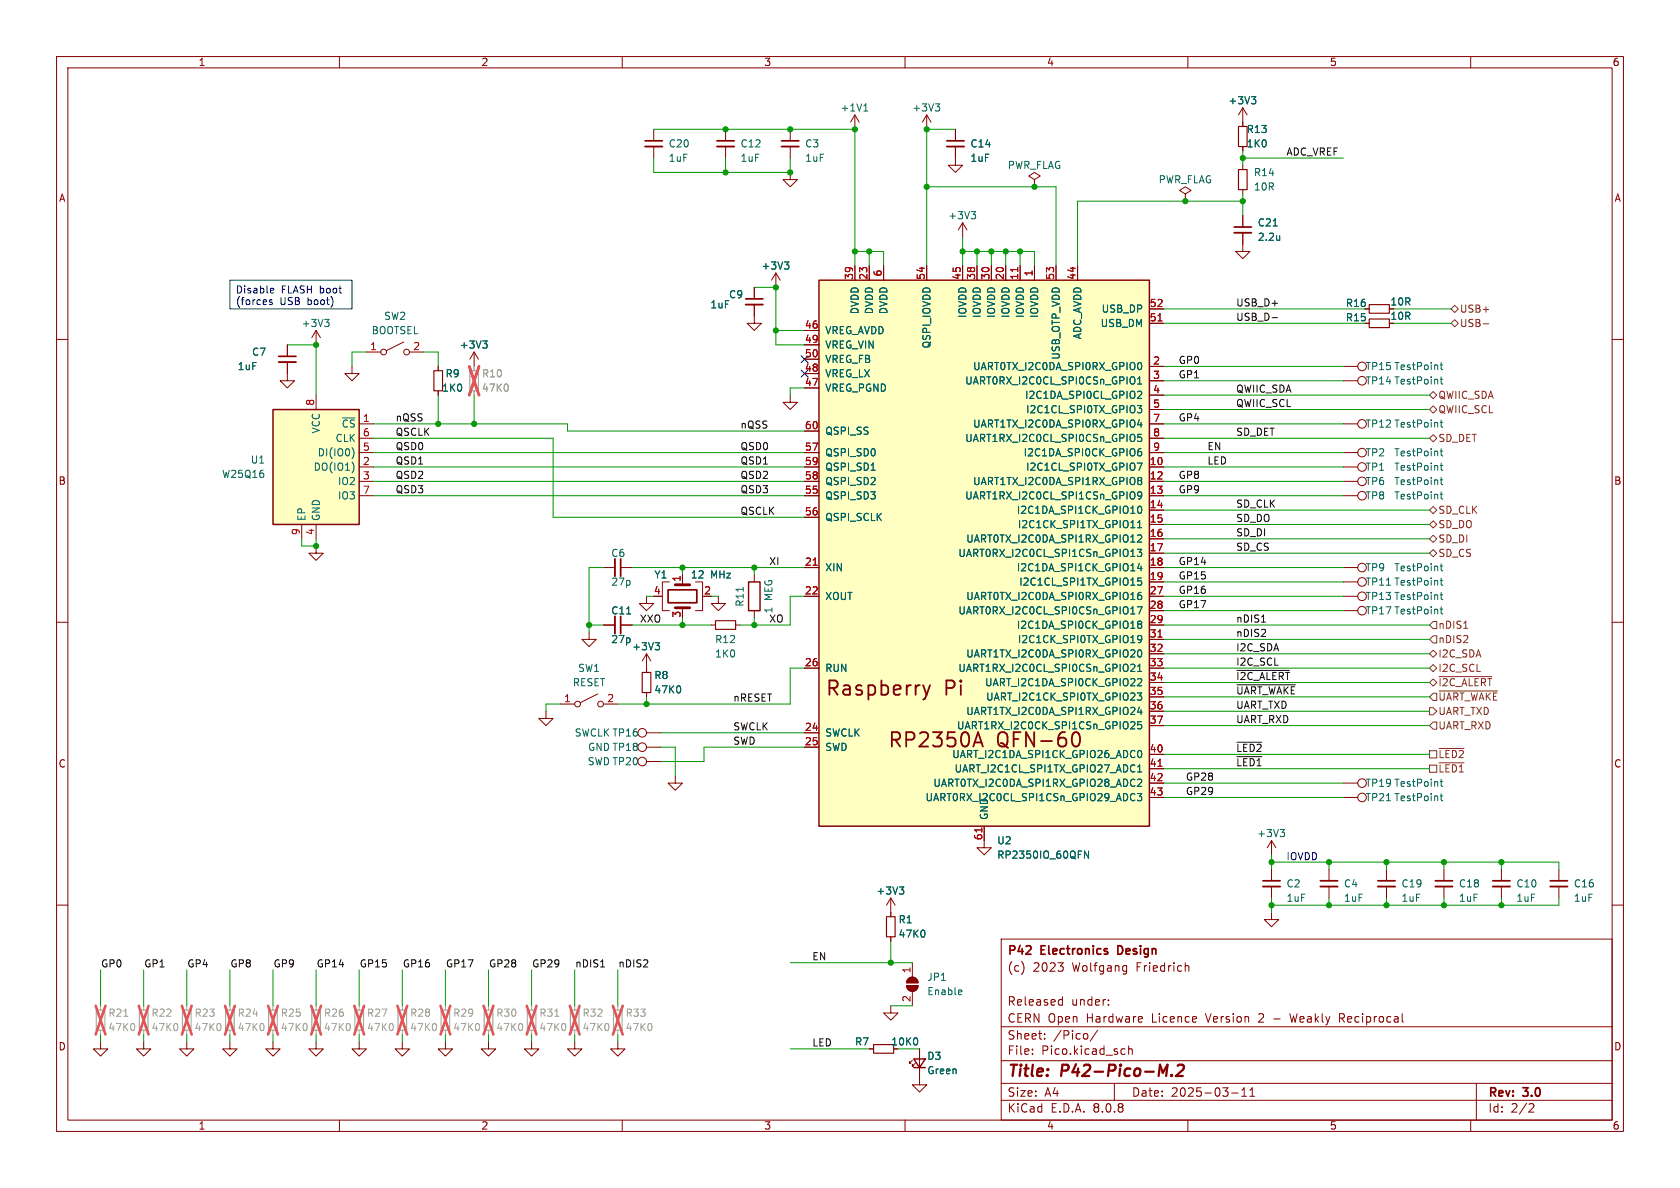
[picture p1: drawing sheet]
<svg xmlns="http://www.w3.org/2000/svg" width="297mm" height="210mm" viewBox="0 0 297 210" stroke-linecap="round" stroke-linejoin="round" font-family="sans-serif">
<g fill="none" stroke="#840000" stroke-width=".18">
<path d="M10 10h277v190h-277zM12 12h273v186h-273zM60 10v2M110 10v2M160 10v2M210 10v2M260 10v2M115.6 22.9v2M115.6 25.9v2M128.3 22.9v2M128.3 25.9v2M139.7 30.5v1.3h1.3l-1.3 1.2-1.3-1.2h1.3"/>
<path d="M139.7 22.9v2M139.7 25.9v2M151.1 20.3l-.7 1.3M151.1 20.3v2.6M151.1 20.3l.8 1.3M163.8 20.3l-.7 1.3M163.8 20.3v2.6M163.8 20.3l.8 1.3M168.9 25.9v3.3h1.3l-1.3 1.3-1.3-1.3h1.3M168.9 22.9v2M170.2 39.4l-.8 1.2M170.2 39.4v2.5"/>
<path d="M170.2 39.4l.7 1.2M182.9 31.8l1-.7-1-.6-1 .6 1 .7v1.2M182.9 33h.1M219.7 29.2v.8M219.7 33.5v.8M219.7 38.1v2M55.9 58.4l-.8 1.3M55.9 58.4v2.6M55.9 58.4l.7 1.3M133.3 53.8v3.4h1.3l-1.3 1.2-1.2-1.2h1.2M133.3 50.8v2M137.2 48.3l-.8 1.2"/>
<path d="M137.2 48.3v2.5M137.2 48.3l.7 1.2M219.7 41.1v3.4h1.3l-1.3 1.2-1.3-1.2h1.3M241.3 54.6h.8M10 60h2M50.8 66v1.3h1.3l-1.3 1.3-1.3-1.3h1.3M62.2 64.8v1.2h1.3l-1.3 1.3-1.2-1.3h1.2M64.8 62.2h2.5M71.4 60.5l-3.1 1.5M72.4 62.2h2.5M77.5 64.8v.7M77.5 69.1v.8"/>
<path d="M83.8 62.2l-.7 1.3M83.8 62.2v2.6M83.8 62.2l.8 1.3M139.7 69.9v1.2h1.3l-1.3 1.3-1.3-1.3h1.3M237.5 74.9h2.5M285 60h2M55.9 96.5v1.3h1.2l-1.2 1.3-1.3-1.3h1.3M237.5 87.6h2.5M237.5 85.1h2.5M237.5 82.6h2.5M237.5 80h2.5M10 110h2"/>
<path d="M104.1 111.8v1.2h1.3l-1.3 1.3-1.2-1.3h1.2M106.7 110.5h2M106.7 100.3h2M109.7 110.5h2.1M109.7 100.3h2.1M114.3 105.4v1.3h1.3l-1.3 1.3-1.3-1.3h1.3M114.3 115.6l-.8 1.2M114.3 115.6v2.5M114.3 115.6l.8 1.2M116.8 105.4h.3M118.4 102.9h-1.3v5.1h1.3M120.6 101.6v1.3"/>
<path d="M120.6 107.4v.6M122.9 102.9h1.3v5.1h-1.3M125.7 110.5h.8M127 105.4v1.3h1.3l-1.3 1.3-1.3-1.3h1.3M130 110.5h.8M133.3 101.6v1.3M133.3 108v1.2M237.5 105.4h2.5M237.5 100.3h2.5M237.5 102.9h2.5M237.5 108h2.5M285 110h2"/>
<path d="M96.5 125.7v1.3h1.3l-1.3 1.3-1.3-1.3h1.3M99.1 124.5h2.5M105.7 122.7l-3.1 1.5M106.7 124.5h2.5M114.3 129.5h2.5M114.3 132.1h2.5M114.3 134.6h2.5M119.4 137.2v1.2h1.2l-1.2 1.3-1.3-1.3h1.3M237.5 138.4h2.5M157.5 158.8v3.3M157.5 158.8l-.8 1.2M157.5 158.8l.7 1.2"/>
<path d="M224.8 148.6v2.5M224.8 153.7v2M224.8 156.7v2.1M224.8 148.6l-.8 1.3M224.8 148.6l.8 1.3M234.9 153.7v2M234.9 156.7v2.1M237.5 141h2.5M245.1 153.7v2M245.1 156.7v2.1M265.4 153.7v2M265.4 156.7v2.1"/>
<path d="M275.6 153.7v2M275.6 156.7v2.1M10 160h2M157.5 177.8v1.3h1.2l-1.2 1.2-1.3-1.2h1.3M157.5 165.6v.8M160.3 174.2h2a1.02 1.02 0 0 1-1 1.1 1.02 1.02 0 0 1-1-1.1zM160.6 173a1.02 1.02 0 0 1 1.1-.2 1.02 1.02 0 0 1 .6 .9h-2zM161.3 170.2v2.5M161.3 175.3v2.5M177 166h108v32h-108zM181 170.6v1M187 170.2h1l-.5 .6"/>
<path d="M187.4 176.7l.4 .1M187.8 176.2v1.5M187.8 177.6l-.4 .1M187.9 170.9v.7M196 177.6v.1M196 176.8v.1M199 170.7l.2 .1M199.2 170.7v1.2l-.2 .2M199.2 171.6l-.2 .1M201.7 179.7l.3 .4-.8 .1M209.7 170.7h.3l.2 .2v.8M228 179.2l.4 1.5"/>
<path d="M236.8 180h.6M237.4 179.2h-.6v1.5M285 160h2M17.8 184.2v1.2h1.2l-1.2 1.3-1.3-1.3h1.3M25.4 184.2v1.2h1.3l-1.3 1.3-1.3-1.3h1.3M33 184.2v1.2h1.3l-1.3 1.3-1.3-1.3h1.3M40.6 184.2v1.2h1.3l-1.3 1.3-1.2-1.3h1.2M48.3 184.2v1.2h1.2l-1.2 1.3-1.3-1.3h1.3M55.9 184.2v1.2h1.2l-1.2 1.3-1.3-1.3h1.3M60 198v2M86.4 184.2v1.2h1.2l-1.2 1.3-1.3-1.3h1.3M94 184.2v1.2h1.2l-1.2 1.3-1.3-1.3h1.3"/>
<path d="M101.6 184.2v1.2h1.3l-1.3 1.3-1.3-1.3h1.3M109.2 184.2v1.2h1.3l-1.3 1.3-1.3-1.3h1.3M110 198v2M160 198v2M161.3 187.5l-.5 .5v-.3v.3h.2M161.8 188l-.5 .5v-.3v.3h.2M162.6 185.4v6.4h1.2l-1.2 1.2-1.3-1.2h1.3M177 194.5h108M177 191.5h108M177 187.5h108M177 181.5h108M182.5 186.3v.1"/>
<path d="M182.5 185.5v.1M184.7 183.6v.1M184.7 182.8v.1M192.2 182.8l.1 .2v.4l-.1 .2M194 182.1l-1.3 2M197 191.5v3M198.5 185.4l.4 .1M198.9 186.3l-.4 .1M199.5 185.5l.2-.1 .4 .1 .1 .9M199.5 184.9v1.5M201.9 180.6l-.2 .1M210 198v2"/>
<path d="M217.7 193.2h1.2M219.5 193.8h.9M219.5 192.7l.5-.4v1.5M221 193.8h.8M221 192.7l.4-.4v1.5M248 180.6l.1 .1M260 198v2M261 191.5v6.5M270.5 195.1l.5 .1 .2 .3-1 1.1h1"/>
<circle cx="67.8" cy="62.2" r=".51"/>
<circle cx="71.9" cy="62.2" r=".51"/>
<circle cx="240.8" cy="74.9" r=".76"/>
<circle cx="240.8" cy="80" r=".76"/>
<circle cx="240.8" cy="82.5" r=".76"/>
<circle cx="240.8" cy="85.1" r=".76"/>
<circle cx="240.8" cy="87.6" r=".76"/>
<circle cx="240.8" cy="102.9" r=".76"/>
<circle cx="240.8" cy="107.9" r=".76"/>
<circle cx="240.8" cy="105.4" r=".76"/>
<circle cx="240.8" cy="100.3" r=".76"/>
<circle cx="102.1" cy="124.5" r=".51"/>
<circle cx="106.2" cy="124.5" r=".51"/>
<circle cx="113.5" cy="134.6" r=".76"/>
<circle cx="113.5" cy="132.1" r=".76"/>
<circle cx="113.5" cy="129.5" r=".76"/>
<circle cx="240.8" cy="138.4" r=".76"/>
<circle cx="240.8" cy="141" r=".76"/>
</g>
<path d="M205.6 189.6l.8-1.4-.2 2M207.1 190l.1 .1-.1 .1M207.1 190l-.1 .1 .1 .1M207.1 190v.2M208.2 188.4l.3-.2h.5a.45 .45 0 0 1 .3 .6l-.1 .3-1.3 1.1h1.2" fill="none" stroke="#840000" stroke-width=".4"/>
<g fill="none" stroke="#840000" stroke-width=".3">
<path d="M114 24.9h3.1M126.7 24.9h3.1M138.2 24.9h3M167.4 24.9h3M131.8 52.8h3.1M218.2 40.1h3M109.7 98.8v3.1M109.7 109v3M118.1 104.3h5.1v2.3h-5.1zM223.3 155.7h3M233.4 155.7h3.1M243.6 155.7h3"/>
<path d="M263.9 155.7h3.1M274.1 155.7h3M198 167.2h-.4v1.5h.4"/>
</g>
<path d="M83.1 65.5h1.5v3.6h-1.5zM17 178.6h1.5v3.5h-1.5zM24.6 178.6h1.6v3.5h-1.6zM32.3 178.6h1.5v3.5h-1.5zM39.9 178.6h1.5v3.5h-1.5zM47.5 178.6h1.5v3.5h-1.5zM55.1 178.6h1.5v3.5h-1.5zM85.6 178.6h1.5v3.5h-1.5zM93.2 178.6h1.5v3.5h-1.5zM100.8 178.6h1.6v3.5h-1.6zM108.5 178.6h1.5v3.5h-1.5z" fill="none" stroke="#a1a1a1" stroke-width=".2"/>
<g fill="none" stroke="#a1a1a1" stroke-width=".18">
<path d="M83.8 64.8v.7M83.8 69.1v.8M17.8 177.8v.8M25.4 177.8v.8M33 177.8v.8M40.6 177.8v.8M48.3 177.8v.8M55.9 177.8v.8M86.4 177.8v.8M94 177.8v.8M101.6 177.8v.8M109.2 177.8v.8"/>
<path d="M17.8 182.1v.8M25.4 182.1v.8M33 182.1v.8M40.6 182.1v.8M48.3 182.1v.8M55.9 182.1v.8M86.4 182.1v.8M94 182.1v.8M101.6 182.1v.8M109.2 182.1v.8"/>
</g>
<g fill="none" stroke="#989898" stroke-width=".18">
<path d="M89.7 68l.2 .4-.2 .6M21.9 179.6h.7M98.1 179.6h.7M23.7 181l.1 .4-.1 .7M31.3 181l.1 .4-.1 .7M38.9 181l.2 .4-.2 .7M46.6 181l.1 .4-.1 .7M54.2 181l.1 .4-.1 .7M61.8 181l.1 .4-.1 .7M92.3 181l.1 .4-.1 .7M99.9 181l.1 .4-.1 .7M107.5 181l.1 .4-.1 .7"/>
<path d="M115.1 181l.2 .4-.2 .7"/>
</g>
<g fill="none" stroke="#e65255" stroke-width=".46">
<path d="M83 64.8l1.7 5.1M84.7 64.8l-1.7 5.1M16.9 177.8l1.7 5.1M18.6 177.8l-1.7 5.1M24.5 177.8l1.8 5.1M26.3 177.8l-1.8 5.1M32.2 177.8l1.7 5.1M33.9 177.8l-1.7 5.1M39.8 177.8l1.7 5.1M41.5 177.8l-1.7 5.1M47.4 177.8l1.7 5.1M49.1 177.8l-1.7 5.1"/>
<path d="M55 177.8l1.7 5.1M56.7 177.8l-1.7 5.1M85.5 177.8l1.7 5.1M87.2 177.8l-1.7 5.1M93.1 177.8l1.7 5.1M94.8 177.8l-1.7 5.1M100.7 177.8l1.8 5.1M102.5 177.8l-1.8 5.1M108.4 177.8l1.7 5.1M110.1 177.8l-1.7 5.1"/>
</g>
<g fill="none" stroke="#006464" stroke-width=".18">
<path d="M152.7 19.6h.7M152.8 18.7l.3-.3v1.2M165.3 18.4h.8l-.4 .4M165.9 18.8l.2 .3v.3l-.2 .2M171.7 37.4h.8l-.4 .5M172.2 37.9l.3 .2v.3l-.3 .3M225.1 39.9h.7M57.4 56.5h.8l-.4 .4M57.9 56.9l.3 .3v.3l-.3 .2M138.7 46.3h.8l-.5 .5M139.2 46.8l.3 .2v.3l-.3 .3M226.2 41.6v.9"/>
<path d="M226.2 42.4h.1M85.3 60.3h.8l-.4 .5M85.9 60.8l.2 .2v.3l-.2 .2M254.6 79.7h.5M254.6 74.7h.5M254.8 74.2v1.1l.3 .2M254.8 79.3v1.1l.3 .2M254.6 87.4h.5M254.6 84.8h.5M254.6 82.3h.5M254.8 81.9v1l.3 .2M254.8 84.4v1.1l.3 .2"/>
<path d="M254.8 86.9v1.1l.3 .2M254.8 99.6v1.1l.3 .2M110.8 108.5h.7M115.8 113.6h.8l-.4 .5M116.4 114.1l.2 .2v.3l-.2 .3M131.4 103.8v.7M254.6 102.6h.5M254.6 100.1h.5M254.6 105.1h.5M254.6 107.7h.5M254.8 107.3v1l.3 .2M254.8 102.2v1.1l.3 .1"/>
<path d="M254.8 104.7v1.1l.3 .2M254.6 138.2h.5M254.8 137.7v1.1l.3 .2M159 156.8h.8l-.4 .5M159.5 157.3l.3 .2v.3l-.3 .3M226.3 146.6h.8l-.4 .5M226.8 147.1l.3 .3v.3l-.3 .2M254.6 140.7h.5M254.8 140.3v1.1l.3 .1M163.4 164.5l.1 .4-.1 .7M169.9 175l.1 .3-.6 .1M170 175.8h-.1"/>
</g>
<path d="M132.3 102.9h2.1v5.1h-2.1zM161.5 187.2h2.1l-1 1.5zM161.5 188.7h2.1" fill="none" stroke="#840000" stroke-width=".25"/>
<path d="M218.9 30h1.6v3.5h-1.6zM242.1 53.8h3.5v1.6h-3.5zM76.7 65.5h1.5v3.6h-1.5zM126.5 109.7h3.5v1.6h-3.5zM156.7 162.1h1.5v3.5h-1.5z" fill="none" stroke="#840000" stroke-width=".2"/>
<g fill="none" stroke="#840000" stroke-width=".33">
<path d="M114 25.9h3.1M126.7 25.9h3.1M138.2 25.9h3M167.4 25.9h3M131.8 53.8h3.1M218.2 41.1h3M108.7 98.8v3.1M108.7 109v3M223.3 156.7h3M233.4 156.7h3.1M243.6 156.7h3M263.9 156.7h3.1"/>
<path d="M274.1 156.7h3"/>
</g>
<g fill="#840000" stroke="#840000" stroke-width=".18">
<path d="M160.6 173a1.02 1.02 0 0 1 1.1-.2 1.02 1.02 0 0 1 .6 .9h-2z"/>
<path d="M160.3 174.2h2a1.02 1.02 0 0 1-1 1.1 1.02 1.02 0 0 1-1-1.1z"/>
</g>
<path d="M119.4 103.4h2.5M119.4 107.4h2.5" fill="none" stroke="#840000" stroke-width=".51"/>
<path d="M144.8 49.5h58.4v96.6h-58.4z" fill="#ffffc2"/>
<path d="M144.8 49.5h58.4v96.6h-58.4z" fill="none" stroke="#840000" stroke-width=".25"/>
<path d="M163.2 121.1l.6 1.7M163.8 122.8l-.2 .6-.4 .3M164.4 121.1l-.6 1.7M172.3 131.2h1.2M172.9 129.4l.9 2.6M190.8 129.9a1.49 1.49 0 0 1-.5 2.1h-.2l-.4-.3" fill="none" stroke="#840000" stroke-width=".32"/>
<g fill="none" stroke="#840000" stroke-width=".18">
<path d="M209.5 34.3l1.1-.6-1.1-.7-1 .7 1 .6v1.3M209.5 35.6h.1M219.7 21.6v.8M219.7 25.9v.8M142.2 58.4h2.6M151.1 47v2.5M153.7 47v2.5M156.2 47v2.5M163.8 47v2.5M170.2 47v2.5M172.7 47v2.5M175.3 47v2.5"/>
<path d="M177.8 47v2.5M180.3 47v2.5M182.9 47v2.5M186.7 47v2.5M190.5 47v2.5M203.2 57.2h2.5M203.2 54.6h2.5M142.2 68.6h2.6M142.2 66h2.6M142.2 61h2.6M142.2 63.5h2.6M142.2 76.2h2.6"/>
<path d="M203.2 64.8h2.5M203.2 67.3h2.5M203.2 69.9h2.5M203.2 72.4h2.5M203.2 74.9h2.5M203.2 77.5h2.5M142.2 82.6h2.6M142.2 85.1h2.6M142.2 87.6h2.6M142.2 91.4h2.6M142.2 80h2.6M203.2 82.6h2.5"/>
<path d="M203.2 85.1h2.5M203.2 87.6h2.5M203.2 90.2h2.5M203.2 92.7h2.5M203.2 95.3h2.5M203.2 97.8h2.5M203.2 80h2.5M142.2 100.3h2.6M142.2 105.4h2.6M142.2 118.1h2.6M203.2 100.3h2.5M203.2 102.9h2.5"/>
<path d="M203.2 105.4h2.5M203.2 118.1h2.5M203.2 108h2.5M203.2 110.5h2.5M203.2 113h2.5M203.2 115.6h2.5M142.2 129.5h2.6M142.2 132.1h2.6M203.2 120.7h2.5M203.2 123.2h2.5M203.2 125.7h2.5M203.2 128.3h2.5"/>
<path d="M203.2 133.4h2.5M203.2 135.9h2.5M203.2 138.4h2.5M174 146.1v2.5M203.2 141h2.5M255.3 153.7v2M255.3 156.7v2.1M63.5 184.2v1.2h1.3l-1.3 1.3-1.3-1.3h1.3"/>
</g>
<g fill="none" stroke="#006464" stroke-width=".18">
<path d="M201.1 71.7h.7l-.4 .5 .4 .1v.4l-.2 .3h-.4M201.1 67l.4-.4v1.3M201.1 67.9h.7M201.2 79.9l.4-.1 .2 .2-.1 .5h-.5M201.3 64.1h.1a.68 .68 0 0 1 .5 .6 .68 .68 0 0 1-.5 .6h-.1M201.3 69.2h.4l.1 .3-.7 .9h.7M201.4 74.2l-.3 .9h.8M201.7 74.7v.8M201.7 79.3l-.3 .1-.2 .2M201.8 76.8h-.6l-.1 .6 .2-.1h.4l.1 .2v.4l-.2 .1-.5-.1M154 83.1h.7M201.1 81.9h.8l-.5 1.2"/>
<path d="M201.1 97.1h.7l-.4 .5 .4 .1v.5l-.2 .2-.5-.2M201.1 94.7l.5-.1 .2 .3-.7 .9h.7M201.1 93.3h.7M201.1 92.4l.4-.4v1.3M201.2 89.6l.2-.1a.68 .68 0 0 1 .5 .6 .68 .68 0 0 1-.5 .6l-.2-.1-.1-.3zM201.4 84.4h.2l.2 .2-.2 .3M201.4 84.9h.2M201.4 99.6l-.3 .9h.8M201.6 84.9l.2 .3v.2l-.1 .2-.3 .1M201.8 87.5l-.2 .2h-.4l-.1-.2 .1-.5 .4-.1 .2 .2a.84 .84 0 0 1-.3 1.1h-.3M200.4 117.4l.2 .3v.3l-.8 .7h.8M201.1 107.3h.8l-.5 1.2"/>
<path d="M201.1 105.4l.3-.2h.2l.2 .2v.3l-.2 .3-.4-.1-.1-.2M201.1 115.4l.1-.4 .2-.1a.68 .68 0 0 1 .5 .6 .68 .68 0 0 1-.5 .6l-.2-.1-.1-.3M201.1 117.8l.4-.4v1.3M201.1 118.7h.7M201.4 110.3l-.3-.2 .3-.3h.2l.2 .2-.2 .3M201.4 110.3l-.3 .3 .1 .3 .2 .2 .3-.1 .1-.2v-.2l-.2-.3M201.4 110.3h.2M201.7 100.1v.8M201.7 104.7l-.3 .1-.3 .5M201.8 102.2h-.6l-.1 .6 .2-.1h.4l.1 .2v.4l-.2 .1-.5-.1M201.8 112.9l-.2 .2h-.4l-.1-.2 .1-.5 .4-.1 .2 .2a.84 .84 0 0 1-.3 1.1h-.3M201.1 122.5h.7l-.4 .5 .4 .1v.5l-.2 .2-.5-.1"/>
<path d="M201.1 133.1l.1-.3 .2-.1a.68 .68 0 0 1 .5 .6 .68 .68 0 0 1-.5 .6l-.2-.1-.1-.4M201.1 137.9l.5-.2 .2 .4-.7 .9h.7M201.1 135.6l.4-.4v1.3M201.1 136.5h.7M201.2 120h.4l.2 .3-.7 .9h.7M201.4 125l-.3 .9h.8M201.7 125.5v.8M201.8 127.6h-.6l-.1 .6 .2-.1h.4l.1 .2v.4l-.2 .1-.5-.1M192.4 150.4v1.3l-.7-1.3v1.3M201.1 140.3h.7l-.4 .5 .4 .1v.5l-.2 .1-.5-.1"/>
</g>
<path d="M179.9 47.3v.7M204.7 56.7h.7M143.8 99.9h.7M204.7 112.6h.7M204.7 135.5h.7M173.6 146.4v.7" fill="none" stroke="#a90000" stroke-width=".18"/>
<path d="M62.7 178.6h1.6v3.5h-1.6z" fill="none" stroke="#a1a1a1" stroke-width=".2"/>
<path d="M63.5 177.8v.8M63.5 182.1v.8" fill="none" stroke="#a1a1a1" stroke-width=".18"/>
<path d="M69.4 181l.1 .4-.1 .7" fill="none" stroke="#989898" stroke-width=".18"/>
<path d="M62.6 177.8l1.8 5.1M64.4 177.8l-1.8 5.1" fill="none" stroke="#e65255" stroke-width=".46"/>
<path d="M253.7 156.7h3.1" fill="none" stroke="#840000" stroke-width=".33"/>
<path d="M253.7 155.7h3.1" fill="none" stroke="#840000" stroke-width=".3"/>
<path d="M218.9 22.4h1.6v3.5h-1.6z" fill="none" stroke="#840000" stroke-width=".2"/>
<path d="M48.3 72.4h15.2v20.3h-15.2z" fill="#ffffc2"/>
<path d="M48.3 72.4h15.2v20.3h-15.2z" fill="none" stroke="#840000" stroke-width=".25"/>
<g fill="none" stroke="#840000" stroke-width=".18">
<path d="M219.7 19.1l-.8 1.2M219.7 19.1v3.3M219.7 19.1l.8 1.2M168.9 22.9v2M168.9 25.9v2M219.7 25.9v.8M219.7 38.1v2M133.3 50.8v2M133.3 53.8v2.1M142.2 58.4h2.6M151.1 47v2.5M153.7 47v2.5"/>
<path d="M156.2 47v2.5M163.8 47v2.5M170.2 47v2.5M172.7 47v2.5M175.3 47v2.5M177.8 47v2.5M180.3 47v2.5M182.9 47v2.5M186.7 47v2.5M190.5 47v2.5M203.2 57.2h2.5M203.2 54.6h2.5"/>
<path d="M219.7 41.1v2.1M241.3 57.2h.8M241.3 54.6h.8M50.8 61v2M50.8 64v2M55.9 69.9v2.5M63.5 74.9h2.5M63.5 77.5h2.5M77.5 64.8v.7M77.5 69.1v.8M142.2 68.6h2.6M142.2 66h2.6"/>
<path d="M142.2 61h2.6M142.2 63.5h2.6M142.2 76.2h2.6M203.2 74.9h2.5M203.2 77.5h2.5M203.2 64.8h2.5M203.2 67.3h2.5M203.2 69.9h2.5M203.2 72.4h2.5M237.5 64.8h2.5M237.5 67.3h2.5M53.3 92.7v2.6"/>
<path d="M55.9 92.7v2.6M63.5 82.6h2.5M63.5 85.1h2.5M63.5 80h2.5M63.5 87.6h2.5M142.2 82.6h2.6M142.2 85.1h2.6M142.2 80h2.6M142.2 87.6h2.6M142.2 91.4h2.6M203.2 82.6h2.5M203.2 85.1h2.5"/>
<path d="M203.2 80h2.5M203.2 87.6h2.5M203.2 90.2h2.5M203.2 92.7h2.5M203.2 95.3h2.5M203.2 97.8h2.5M106.7 110.5h2M109.7 110.5h2.1M114.3 118.1v.8M120.6 101.6v1.3M142.2 100.3h2.6M142.2 105.4h2.6"/>
<path d="M142.2 118.1h2.6M203.2 110.5h2.5M203.2 100.3h2.5M203.2 102.9h2.5M203.2 105.4h2.5M203.2 118.1h2.5M203.2 108h2.5M203.2 113h2.5M203.2 115.6h2.5M114.3 122.4v.8M142.2 129.5h2.6M142.2 132.1h2.6"/>
<path d="M203.2 120.7h2.5M203.2 123.2h2.5M203.2 125.7h2.5M203.2 128.3h2.5M203.2 133.4h2.5M203.2 135.9h2.5M203.2 138.4h2.5M174 146.1v3.8h1.3l-1.3 1.2-1.3-1.2h1.3M203.2 141h2.5M157.5 161.3v.8M157.5 165.6v.8M224.8 161.3v1.3h1.3l-1.3 1.2-1.3-1.2h1.3"/>
<path d="M71.1 184.2v1.2h1.3l-1.3 1.3-1.3-1.3h1.3M78.7 184.2v1.2h1.3l-1.3 1.3-1.2-1.3h1.2M153.7 185.4h.7M162.6 185.4v1.8M162.6 188.7v1.8"/>
<circle cx="240.8" cy="67.3" r=".76"/>
<circle cx="240.8" cy="64.8" r=".76"/>
</g>
<g fill="none" stroke="#006464" stroke-width=".18">
<path d="M221.2 17.1h.8l-.4 .5M221.8 17.6l.2 .2v.3l-.2 .3M225.1 39.9h.7M138.7 46.3h.8l-.5 .5M139.2 46.8l.3 .2v.3l-.3 .3M226.2 41.6v.9M226.2 42.4h.1M62.3 79.2a1.49 1.49 0 0 1 0 1.8M85.3 60.3h.8l-.4 .5M85.9 60.8l.2 .2v.3l-.2 .2M201.1 71.7h.7l-.4 .5 .4 .1v.4l-.2 .3h-.4M201.1 67.9h.7"/>
<path d="M201.1 67l.4-.4v1.3M201.2 79.9l.4-.1 .2 .2-.1 .5h-.5M201.3 64.1h.1a.68 .68 0 0 1 .5 .6 .68 .68 0 0 1-.5 .6h-.1M201.3 69.2h.4l.1 .3-.7 .9h.7M201.4 74.2l-.3 .9h.8M201.7 74.7v.8M201.7 79.3l-.3 .1-.2 .2M201.8 76.8h-.6l-.1 .6 .2-.1h.4l.1 .2v.4l-.2 .1-.5-.1M254.6 64.5h.5M254.6 67h.5M254.8 64.1v1.1l.3 .1M254.8 66.6v1.1l.3 .2"/>
<path d="M62.5 82.2v.9M154 83.1h.7M201.1 81.9h.8l-.5 1.2M201.1 97.1h.7l-.4 .5 .4 .1v.5l-.2 .2-.5-.2M201.1 94.7l.5-.1 .2 .3-.7 .9h.7M201.1 93.3h.7M201.1 92.4l.4-.4v1.3M201.2 89.6l.2-.1a.68 .68 0 0 1 .5 .6 .68 .68 0 0 1-.5 .6l-.2-.1-.1-.3zM201.4 84.4h.2l.2 .2-.2 .3M201.4 84.9h.2M201.4 99.6l-.3 .9h.8M201.6 84.9l.2 .3v.2l-.1 .2-.3 .1"/>
<path d="M201.8 87.5l-.2 .2h-.4l-.1-.2 .1-.5 .4-.1 .2 .2a.84 .84 0 0 1-.3 1.1h-.3M110.8 108.5h.7M115.8 113.6h.8l-.4 .5M116.4 114.1l.2 .2v.3l-.2 .3M200.4 117.4l.2 .3v.3l-.8 .7h.8M201.1 107.3h.8l-.5 1.2M201.1 105.4l.3-.2h.2l.2 .2v.3l-.2 .3-.4-.1-.1-.2M201.1 115.4l.1-.4 .2-.1a.68 .68 0 0 1 .5 .6 .68 .68 0 0 1-.5 .6l-.2-.1-.1-.3M201.1 117.8l.4-.4v1.3M201.1 118.7h.7M201.4 110.3l-.3-.2 .3-.3h.2l.2 .2-.2 .3M201.4 110.3l-.3 .3 .1 .3 .2 .2 .3-.1 .1-.2v-.2l-.2-.3"/>
<path d="M201.4 110.3h.2M201.7 100.1v.8M201.7 104.7l-.3 .1-.3 .5M201.8 102.2h-.6l-.1 .6 .2-.1h.4l.1 .2v.4l-.2 .1-.5-.1M201.8 112.9l-.2 .2h-.4l-.1-.2 .1-.5 .4-.1 .2 .2a.84 .84 0 0 1-.3 1.1h-.3M120.2 121.4l.1 .3-.1 .7M201.1 122.5h.7l-.4 .5 .4 .1v.5l-.2 .2-.5-.1M201.1 133.1l.1-.3 .2-.1a.68 .68 0 0 1 .5 .6 .68 .68 0 0 1-.5 .6l-.2-.1-.1-.4M201.1 137.9l.5-.2 .2 .4-.7 .9h.7M201.1 135.6l.4-.4v1.3M201.1 136.5h.7M201.2 120h.4l.2 .3-.7 .9h.7"/>
<path d="M201.4 125l-.3 .9h.8M201.7 125.5v.8M201.8 127.6h-.6l-.1 .6 .2-.1h.4l.1 .2v.4l-.2 .1-.5-.1M159 156.8h.8l-.4 .5M159.5 157.3l.3 .2v.3l-.3 .3M192.4 150.4v1.3l-.7-1.3v1.3M201.1 140.3h.7l-.4 .5 .4 .1v.5l-.2 .1-.5-.1M163.4 164.5l.1 .4-.1 .7M162.1 183.6l.1 .3-.1 .7"/>
</g>
<path d="M242.1 56.4h3.5v1.5h-3.5zM113.5 118.9h1.6v3.5h-1.6zM154.4 184.7h3.6v1.5h-3.6z" fill="none" stroke="#840000" stroke-width=".2"/>
<path d="M70.4 178.6h1.5v3.5h-1.5zM78 178.6h1.5v3.5h-1.5z" fill="none" stroke="#a1a1a1" stroke-width=".2"/>
<path d="M83.8 64.8v.7M83.8 69.1v.8M71.1 177.8v.8M78.7 177.8v.8M71.1 182.1v.8M78.7 182.1v.8" fill="none" stroke="#a1a1a1" stroke-width=".18"/>
<path d="M89.7 68l.2 .4-.2 .6M77 181l.2 .4-.2 .7M84.7 181l.1 .4-.1 .7" fill="none" stroke="#989898" stroke-width=".18"/>
<path d="M83 64.8l1.7 5.1M84.7 64.8l-1.7 5.1M70.3 177.8l1.7 5.1M72 177.8l-1.7 5.1M77.9 177.8l1.7 5.1M79.6 177.8l-1.7 5.1" fill="none" stroke="#e65255" stroke-width=".46"/>
<path d="M49.3 64h3" fill="none" stroke="#840000" stroke-width=".33"/>
<path d="M49.3 63h3" fill="none" stroke="#840000" stroke-width=".3"/>
<g fill="none" stroke="#725600" stroke-width=".18">
<path d="M256.5 57.2l.7-.7 .6 .7-.6 .6zM256.5 54.6l.7-.6 .6 .6-.6 .6zM262.2 57.2h1M252.7 69.9l.7-.7 .6 .7-.6 .6zM252.7 77.5l.7-.7 .6 .7-.6 .6zM253.4 71.8l.6 .6-.6 .6-.7-.6zM252.7 97.8l.7-.6 .6 .6-.6 .6zM252.7 90.2l.7-.7 .6 .7-.6 .6zM252.7 92.7l.7-.6 .6 .6-.6 .6zM252.7 95.3l.7-.7 .6 .7-.6 .6zM252.7 115.6l.7-.7 .6 .7-.6 .6zM253.4 109.9h.6v1.2h-.6l-.7-.6z"/>
<path d="M253.4 112.4h.6v1.3h-.6l-.7-.7zM253.4 117.5l.6 .6-.6 .6-.7-.6zM254.4 119.6h9.3M258.8 111.1h.7M252.7 120.7l.7-.7 .6 .7-.6 .6zM252.7 125.1h.7l.6 .6-.6 .7h-.7zM252.7 132.7h1.3v1.3h-1.3zM252.7 135.3h1.3v1.2h-1.3zM253.4 127.6h.6v1.3h-.6l-.7-.6zM253.4 122.6h.6v1.2h-.6l-.7-.6zM254.4 132.3h4.4M254.4 134.8h4.4"/>
<path d="M254.4 122.1h10.3"/>
</g>
<path d="M224.9 56.2h1M218.7 118.5h9.3M223 110h.7M218.7 133.8h4.4M218.7 131.2h4.4M218.7 121.1h10.3M106.2 170.9h.7" fill="none" stroke="#0f0f0f" stroke-width=".18"/>
<path d="M40.6 49.5h21.6v5.1h-21.6zM48 51h.3l.1 .3-.6 .1M48.1 53.1l-.3-.1-.2 .2 .1 .2 .4 .1v.3h-.5M48.3 51.7l-.3 .1" fill="none" stroke="#0000c2" stroke-width=".18"/>
<g fill="none" stroke="#009600" stroke-width=".18">
<path d="M115.6 27.9v2.6h24.1v-2.6M115.6 22.9h35.5v24.1M128.3 27.9v2.6M163.8 33h22.9v14M168.9 22.9h-5.1v24.1M219.7 35.6h-29.2v11.4M219.7 26.7v2.5M219.7 34.3v3.8M219.7 27.9h17.8M133.3 50.8h3.9v10.2h5M137.2 58.4h5M151.1 44.5h5.1v2.5"/>
<path d="M153.7 44.5v2.5M170.2 44.5h12.7v2.5M170.2 41.9v5.1M172.7 44.5v2.5M175.3 44.5v2.5M177.8 44.5v2.5M180.3 44.5v2.5M205.7 54.6h35.6M205.7 57.2h35.6M246.4 54.6h10.1M246.4 57.2h10.1M50.8 61h5.1v8.9"/>
<path d="M64.8 62.2h-2.6v2.6M66 74.9h34.3v1.3h41.9M66 77.5h31.8v13.9h44.4M74.9 62.2h2.6v2.6M77.5 69.9v5M83.8 69.9v5M142.2 68.6h-2.5v1.3M205.7 74.9h31.8M205.7 77.5h47M205.7 67.3h31.8M205.7 64.8h31.8M205.7 72.4h47"/>
<path d="M205.7 69.9h47M53.3 95.3v1.2h2.6v-1.2M66 87.6h76.2M66 82.6h76.2M66 85.1h76.2M66 80h76.2M205.7 87.6h31.8M205.7 82.6h31.8M205.7 85.1h31.8M205.7 80h31.8M205.7 95.3h47M205.7 92.7h47"/>
<path d="M205.7 90.2h47M205.7 97.8h47M104.1 110.5h2.6M106.7 100.3h-2.6v11.5M111.8 100.3h30.4M111.8 110.5h13.9M114.3 105.4h1.3M120.6 100.3v1.3M120.6 109.2v1.3M125.7 105.4h1.3M133.3 100.3v1.3M133.3 109.2v1.3"/>
<path d="M142.2 105.4h-2.5v5.1h-8.9M142.2 118.1h-2.5v6.4h-30.5M205.7 105.4h31.8M205.7 100.3h31.8M205.7 110.5h47M205.7 115.6h47M205.7 118.1h47M205.7 108h31.8M205.7 113h47M205.7 102.9h31.8M99.1 124.5h-2.6v1.2M114.3 123.2v1.3"/>
<path d="M116.8 129.5h25.4M116.8 132.1h2.6v5.1M142.2 132.1h-17.7v2.5h-7.7M205.7 123.2h47M205.7 125.7h47M205.7 120.7h47M205.7 133.4h47M205.7 128.3h47M205.7 135.9h47M205.7 138.4h31.8M205.7 141h31.8M224.8 152.4h50.8v1.3"/>
<path d="M224.8 151.1v2.6M224.8 158.8v2.5M234.9 152.4v1.3M234.9 158.8v1.2M245.1 152.4v1.3M245.1 158.8v1.2M255.3 152.4v1.3M255.3 158.8v1.2M265.4 152.4v1.3M265.4 158.8v1.2M275.6 158.8v1.2h-50.8M17.8 171.5v6.3"/>
<path d="M25.4 171.5v6.3M33 171.5v6.3M40.6 171.5v6.3M48.3 171.5v6.3M55.9 171.5v6.3M63.5 171.5v6.3M71.1 171.5v6.3M78.7 171.5v6.3M86.4 171.5v6.3M94 171.5v6.3M101.6 171.5v6.3M109.2 171.5v6.3"/>
<path d="M139.7 170.2h21.6M157.5 166.4v3.8M157.5 177.8h3.8M17.8 182.9v1.3M25.4 182.9v1.3M33 182.9v1.3M40.6 182.9v1.3M48.3 182.9v1.3M55.9 182.9v1.3M63.5 182.9v1.3M71.1 182.9v1.3M78.7 182.9v1.3"/>
<path d="M86.4 182.9v1.3M94 182.9v1.3M101.6 182.9v1.3M109.2 182.9v1.3M139.7 185.4h14M158.7 185.4h3.9"/>
</g>
<path d="M141.6 65.4l1.2 1.2M141.6 62.9l1.2 1.2M142.8 65.4l-1.2 1.2M142.8 62.9l-1.2 1.2" fill="none" stroke="#000084" stroke-width=".18"/>
<path d="M179.9 47.3v.7M204.7 56.7h.7M143.8 99.9h.7M204.7 112.6h.7M204.7 135.5h.7M173.6 146.4v.7" fill="none" stroke="#a90000" stroke-width=".18"/>
<g fill="#009600" stroke="#009600" stroke-width=".18">
<circle cx="83.8" cy="74.9" r=".46"/>
<circle cx="77.5" cy="74.9" r=".46"/>
<circle cx="104.1" cy="110.5" r=".46"/>
<circle cx="55.9" cy="96.5" r=".46"/>
<circle cx="175.3" cy="44.5" r=".46"/>
<circle cx="153.7" cy="44.5" r=".46"/>
<circle cx="170.2" cy="44.5" r=".46"/>
<circle cx="172.7" cy="44.5" r=".46"/>
<circle cx="137.2" cy="58.4" r=".46"/>
<circle cx="128.3" cy="22.9" r=".46"/>
<circle cx="139.7" cy="30.5" r=".46"/>
<circle cx="139.7" cy="22.9" r=".46"/>
<circle cx="163.8" cy="22.9" r=".46"/>
<circle cx="163.8" cy="33" r=".46"/>
<circle cx="128.3" cy="30.5" r=".46"/>
<circle cx="151.1" cy="44.5" r=".46"/>
<circle cx="151.1" cy="22.9" r=".46"/>
<circle cx="137.2" cy="50.8" r=".46"/>
<circle cx="114.3" cy="124.5" r=".46"/>
<circle cx="120.6" cy="110.5" r=".46"/>
<circle cx="120.6" cy="100.3" r=".46"/>
<circle cx="133.3" cy="100.3" r=".46"/>
<circle cx="55.9" cy="61" r=".46"/>
<circle cx="234.9" cy="152.4" r=".46"/>
<circle cx="224.8" cy="152.4" r=".46"/>
<circle cx="224.8" cy="160" r=".46"/>
<circle cx="234.9" cy="160" r=".46"/>
<circle cx="157.5" cy="170.2" r=".46"/>
<circle cx="133.3" cy="110.5" r=".46"/>
<circle cx="180.3" cy="44.5" r=".46"/>
<circle cx="177.8" cy="44.5" r=".46"/>
<circle cx="182.9" cy="33" r=".46"/>
<circle cx="219.7" cy="35.6" r=".46"/>
<circle cx="209.5" cy="35.6" r=".46"/>
<circle cx="219.7" cy="27.9" r=".46"/>
<circle cx="265.4" cy="160" r=".46"/>
<circle cx="265.4" cy="152.4" r=".46"/>
<circle cx="255.3" cy="160" r=".46"/>
<circle cx="245.1" cy="160" r=".46"/>
<circle cx="255.3" cy="152.4" r=".46"/>
<circle cx="245.1" cy="152.4" r=".46"/>
</g>
<g font-size="3.5" fill="#840000">
<text x="145.8" y="123.4">Raspberry</text>
<text x="166.9" y="123.4">Pi</text>
</g>
<g font-size="3.5" fill="#006464">
<text x="156.8" y="132.6">RP2350A</text>
<text x="176.2" y="132.6">QFN-60</text>
</g>
<g font-size="2.8" fill="#840000">
<text x="178" y="190.9">Title:</text>
<text x="187.7" y="190.9">P42-Pico-M.2</text>
</g>
<g font-size="2.1" fill="#840000">
<text x="178" y="169.2">P42</text>
<text x="178" y="172">(c)</text>
<text x="182.6" y="172">2023</text>
<text x="184.1" y="169.2">Electronics</text>
<text x="189.6" y="172">Wolfgang</text>
<text x="198.3" y="169.2">Design</text>
<text x="201" y="172">Friedrich</text>
<text x="178" y="178">Released</text>
<text x="189.4" y="178">under:</text>
<text x="178" y="184">Sheet:</text>
<text x="178" y="181">CERN Open</text>
<text x="186.2" y="184">/Pico/</text>
<text x="192.1" y="181">Hardware</text>
<text x="203.8" y="181">Licence</text>
<text x="213.5" y="181">Version</text>
<text x="222.9" y="181">2</text>
<text x="225.7" y="181">-</text>
<text x="228.8" y="181">Weakly</text>
<text x="237.6" y="181">Reciprocal</text>
<text x="178" y="186.7">File:</text>
<text x="184.1" y="186.7">Pico.kicad_sch</text>
<text x="178" y="196.9">KiCad</text>
<text x="178" y="194.1">Size:</text>
<text x="184.7" y="194.1">A4</text>
<text x="185.7" y="196.9">E.D.A.</text>
<text x="193.3" y="196.9">8.0.8</text>
<text x="200" y="194.1">Date:</text>
<text x="207" y="194.1">2025-03-11</text>
<text x="263" y="194.3">Rev:</text>
<text x="263" y="196.9">Id:</text>
<text x="267.1" y="196.9">2/2</text>
<text x="269.4" y="194.3">3.0</text>
</g>
<g font-size="1.8" fill="#840000">
<text x="35" y="11.9">1</text>
<text x="85" y="11.9">2</text>
<text x="135" y="11.9">3</text>
<text x="185" y="11.9">4</text>
<text x="235" y="11.9">5</text>
<text x="285" y="11.9">6</text>
<text x="10.3" y="35.9">A</text>
<text x="285.3" y="35.9">A</text>
<text x="245.7" y="54.2">10R</text>
<text x="245.7" y="56.7">10R</text>
<text x="10.3" y="85.9">B</text>
<text x="285.3" y="85.9">B</text>
<text x="10.3" y="135.9">C</text>
<text x="285.3" y="135.9">C</text>
<text x="10.3" y="185.9">D</text>
<text x="157.5" y="185">10K0</text>
<text x="285.3" y="185.9">D</text>
<text x="35" y="199.9">1</text>
<text x="85" y="199.9">2</text>
<text x="135" y="199.9">3</text>
<text x="185" y="199.9">4</text>
<text x="235" y="199.9">5</text>
<text x="285" y="199.9">6</text>
</g>
<g font-size="1.8" fill="#006464">
<text x="148.5" y="19.9">+1V1</text>
<text x="161.2" y="19.9">+3V3</text>
<text x="217.1" y="18.6">+3V3</text>
<text x="220.3" y="23.7">R13</text>
<text x="118.1" y="28.8">1uF</text>
<text x="118.1" y="26.3">C20</text>
<text x="130.8" y="28.8">1uF</text>
<text x="130.8" y="26.3">C12</text>
<text x="142.2" y="26.3">C3</text>
<text x="142.2" y="28.8">1uF</text>
<text x="171.5" y="28.8">1uF</text>
<text x="171.5" y="26.3">C14</text>
<text x="220.3" y="26.3">1K0</text>
<text x="178.1" y="30.1">PWR_FLAG</text>
<text x="204.7" y="32.6">PWR_FLAG</text>
<text x="221.6" y="31.3">R14</text>
<text x="221.6" y="33.9">10R</text>
<text x="167.5" y="39">+3V3</text>
<text x="222.3" y="40.2">C21</text>
<text x="134.5" y="47.9">+3V3</text>
<text x="222.3" y="42.8">2.2u</text>
<text x="128.8" y="52.9">C9</text>
<text x="53.2" y="58">+3V3</text>
<text x="65.6" y="59.3">BOOTSEL</text>
<text x="67.8" y="56.7">SW2</text>
<text x="125.5" y="54.7">1uF</text>
<text x="145.8" y="59.3">VREG_AVDD</text>
<text x="152" y="55.6" transform="rotate(-90 152 55.6)">DVDD</text>
<text x="154.5" y="55.6" transform="rotate(-90 154.5 55.6)">DVDD</text>
<text x="157.1" y="55.6" transform="rotate(-90 157.1 55.6)">DVDD</text>
<text x="171" y="56.3" transform="rotate(-90 171 56.3)">IOVDD</text>
<text x="173.6" y="56.3" transform="rotate(-90 173.6 56.3)">IOVDD</text>
<text x="176.1" y="56.3" transform="rotate(-90 176.1 56.3)">IOVDD</text>
<text x="178.7" y="56.3" transform="rotate(-90 178.7 56.3)">IOVDD</text>
<text x="181.2" y="56.3" transform="rotate(-90 181.2 56.3)">IOVDD</text>
<text x="183.7" y="56.3" transform="rotate(-90 183.7 56.3)">IOVDD</text>
<text x="194.5" y="58">USB_DM</text>
<text x="194.7" y="55.5">USB_DP</text>
<text x="237.8" y="54.5">R16</text>
<text x="237.8" y="57">R15</text>
<text x="41.9" y="65.6">1uF</text>
<text x="44.5" y="63.1">C7</text>
<text x="81.2" y="61.8">+3V3</text>
<text x="145.8" y="61.8">VREG_VIN</text>
<text x="145.8" y="64.4">VREG_FB</text>
<text x="164.7" y="61.7" transform="rotate(-90 164.7 61.7)">QSPI_IOVDD</text>
<text x="171.9" y="65.6">UART0TX_I2C0DA_SPI0RX_GPIO0</text>
<text x="187.6" y="63.7" transform="rotate(-90 187.6 63.7)">USB_OTP_VDD</text>
<text x="191.4" y="60.1" transform="rotate(-90 191.4 60.1)">ADC_AVDD</text>
<text x="241.3" y="65.6">TP15 TestPoint</text>
<text x="78.1" y="69.4">1K0</text>
<text x="78.7" y="66.9">R9</text>
<text x="145.8" y="69.4">VREG_PGND</text>
<text x="145.8" y="66.9">VREG_LX</text>
<text x="170.5" y="68.2">UART0RX_I2C0CL_SPI0CSn_GPIO1</text>
<text x="181.1" y="70.7">I2C1DA_SPI0CL_GPIO2</text>
<text x="241.3" y="68.2">TP14 TestPoint</text>
<text x="56.7" y="76.7" transform="rotate(-90 56.7 76.7)">VCC</text>
<text x="60.3" y="75.8">~{CS}</text>
<text x="145.8" y="77.1">QSPI_SS</text>
<text x="171.9" y="75.8">UART1TX_I2C0DA_SPI0RX_GPIO4</text>
<text x="181.3" y="73.3">I2C1CL_SPI0TX_GPIO3</text>
<text x="241.3" y="75.8">TP12 TestPoint</text>
<text x="44.2" y="82.1">U1</text>
<text x="55.4" y="83.4">DO(IO1)</text>
<text x="56.1" y="80.9">DI(IO0)</text>
<text x="59.2" y="78.3">CLK</text>
<text x="145.8" y="80.9">QSPI_SD0</text>
<text x="145.8" y="83.4">QSPI_SD1</text>
<text x="170.5" y="78.3">UART1RX_I2C0CL_SPI0CSn_GPIO5</text>
<text x="180.9" y="80.9">I2C1DA_SPI0CK_GPIO6</text>
<text x="181.3" y="83.4">I2C1CL_SPI0TX_GPIO7</text>
<text x="241.3" y="83.4">TP1</text>
<text x="241.3" y="80.9">TP2</text>
<text x="246.4" y="83.4">TestPoint</text>
<text x="246.4" y="80.9">TestPoint</text>
<text x="39.2" y="84.7">W25Q16</text>
<text x="59.6" y="86">IO2</text>
<text x="59.6" y="88.5">IO3</text>
<text x="145.8" y="88.5">QSPI_SD3</text>
<text x="145.8" y="86">QSPI_SD2</text>
<text x="170.5" y="88.5">UART1RX_I2C0CL_SPI1CSn_GPIO9</text>
<text x="171.9" y="86">UART1TX_I2C0DA_SPI1RX_GPIO8</text>
<text x="241.3" y="88.5">TP8</text>
<text x="241.3" y="86">TP6</text>
<text x="246.4" y="88.5">TestPoint</text>
<text x="246.4" y="86">TestPoint</text>
<text x="54.2" y="92.2" transform="rotate(-90 54.2 92.2)">EP</text>
<text x="56.7" y="92.2" transform="rotate(-90 56.7 92.2)">GND</text>
<text x="145.8" y="92.3">QSPI_SCLK</text>
<text x="179.7" y="91">I2C1DA_SPI1CK_GPIO10</text>
<text x="179.8" y="93.6">I2C1CK_SPI1TX_GPIO11</text>
<text x="108" y="98.7">C6</text>
<text x="145.8" y="101.2">XIN</text>
<text x="169.3" y="98.7">UART0RX_I2C0CL_SPI1CSn_GPIO13</text>
<text x="170.7" y="96.1">UART0TX_I2C0DA_SPI1RX_GPIO12</text>
<text x="179.7" y="101.2">I2C1DA_SPI1CK_GPIO14</text>
<text x="241.3" y="101.2">TP9</text>
<text x="246.4" y="101.2">TestPoint</text>
<text x="108" y="103.7">27p</text>
<text x="115.6" y="102.5">Y1</text>
<text x="122" y="102.5">12</text>
<text x="125.6" y="102.5">MHz</text>
<text x="131.7" y="107.4" transform="rotate(-90 131.7 107.4)">R11</text>
<text x="136.8" y="106.2" transform="rotate(-90 136.8 106.2)">MEG</text>
<text x="145.8" y="106.3">XOUT</text>
<text x="170.7" y="106.3">UART0TX_I2C0DA_SPI0RX_GPIO16</text>
<text x="180.1" y="103.7">I2C1CL_SPI1TX_GPIO15</text>
<text x="241.3" y="103.7">TP11 TestPoint</text>
<text x="241.3" y="106.3">TP13 TestPoint</text>
<text x="108" y="108.8">C11</text>
<text x="108" y="113.9">27p</text>
<text x="126.3" y="113.9">R12</text>
<text x="136.8" y="108.5" transform="rotate(-90 136.8 108.5)">1</text>
<text x="169.3" y="108.8">UART0RX_I2C0CL_SPI0CSn_GPIO17</text>
<text x="179.7" y="111.4">I2C1DA_SPI0CK_GPIO18</text>
<text x="179.8" y="113.9">I2C1CK_SPI0TX_GPIO19</text>
<text x="241.3" y="108.8">TP17 TestPoint</text>
<text x="102.1" y="119">SW1</text>
<text x="111.7" y="115.2">+3V3</text>
<text x="126.3" y="116.4">1K0</text>
<text x="145.8" y="119">RUN</text>
<text x="169.3" y="119">UART1RX_I2C0CL_SPI0CSn_GPIO21</text>
<text x="170.7" y="116.4">UART1TX_I2C0DA_SPI0RX_GPIO20</text>
<text x="101.2" y="121.5">RESET</text>
<text x="115.6" y="120.2">R8</text>
<text x="115.6" y="122.8">47K0</text>
<text x="174" y="121.5">UART_I2C1DA_SPI0CK_GPIO22</text>
<text x="174.2" y="124.1">UART_I2C1CK_SPI0TX_GPIO23</text>
<text x="101.5" y="130.4">SWCLK TP16</text>
<text x="145.8" y="130.4">SWCLK</text>
<text x="169.1" y="129.1">UART1RX_I2C0CK_SPI1CSn_GPIO25</text>
<text x="170.7" y="126.6">UART1TX_I2C0DA_SPI1RX_GPIO24</text>
<text x="103.8" y="135.5">SWDTP20</text>
<text x="103.9" y="132.9">GND TP18</text>
<text x="145.8" y="132.9">SWD</text>
<text x="168.2" y="134.2">UART_I2C1DA_SPI1CK_GPIO26_ADC0</text>
<text x="168.7" y="136.8">UART_I2C1CL_SPI1TX_GPIO27_ADC1</text>
<text x="163.5" y="141.8">UART0RX_I2C0CL_SPI1CSn_GPIO29_ADC3</text>
<text x="164.9" y="139.3">UART0TX_I2C0DA_SPI1RX_GPIO28_ADC2</text>
<text x="241.3" y="139.3">TP19 TestPoint</text>
<text x="241.3" y="141.8">TP21 TestPoint</text>
<text x="174.9" y="145" transform="rotate(-90 174.9 145)">GND</text>
<text x="176.2" y="149.5">U2</text>
<text x="222.1" y="148.2">+3V3</text>
<text x="176.2" y="152">RP2350IO_60QFN</text>
<text x="154.8" y="158.3">+3V3</text>
<text x="227.3" y="157.1">C2</text>
<text x="227.3" y="159.6">1uF</text>
<text x="237.5" y="157.1">C4</text>
<text x="237.5" y="159.6">1uF</text>
<text x="247.7" y="159.6">1uF</text>
<text x="247.7" y="157.1">C19</text>
<text x="257.8" y="159.6">1uF</text>
<text x="257.8" y="157.1">C18</text>
<text x="268" y="159.6">1uF</text>
<text x="268" y="157.1">C10</text>
<text x="278.1" y="159.6">1uF</text>
<text x="278.1" y="157.1">C16</text>
<text x="158.8" y="163.4">R1</text>
<text x="158.8" y="166">47K0</text>
<text x="163.8" y="173.6">JP1</text>
<text x="163.8" y="176.1">Enable</text>
<text x="151.1" y="185">R7</text>
<text x="163.8" y="187.6">D3</text>
<text x="163.8" y="190.1">Green</text>
</g>
<g font-size="1.8" fill="#0f0f0f">
<text x="227.3" y="27.6">ADC_VREF</text>
<text x="218.4" y="56.8">USB_D-</text>
<text x="218.4" y="54.3">USB_D+</text>
<text x="208.3" y="64.4">GP0</text>
<text x="208.3" y="67">GP1</text>
<text x="218.4" y="69.5">QWIIC_SDA</text>
<text x="69.8" y="77.1">QSCLK</text>
<text x="69.8" y="74.6">nQSS</text>
<text x="130.8" y="75.9">nQSS</text>
<text x="208.3" y="74.6">GP4</text>
<text x="218.4" y="77.1">SD_DET</text>
<text x="218.4" y="72">QWIIC_SCL</text>
<text x="69.8" y="79.7">QSD0</text>
<text x="69.8" y="82.2">QSD1</text>
<text x="130.8" y="82.2">QSD1</text>
<text x="130.8" y="79.7">QSD0</text>
<text x="213.4" y="82.2">LED</text>
<text x="213.4" y="79.7">EN</text>
<text x="69.8" y="84.7">QSD2</text>
<text x="69.8" y="87.3">QSD3</text>
<text x="130.8" y="87.3">QSD3</text>
<text x="130.8" y="84.7">QSD2</text>
<text x="208.3" y="84.7">GP8</text>
<text x="208.3" y="87.3">GP9</text>
<text x="218.4" y="89.8">SD_CLK</text>
<text x="130.8" y="91.1">QSCLK</text>
<text x="218.4" y="94.9">SD_DI</text>
<text x="218.4" y="92.4">SD_DO</text>
<text x="135.9" y="100">XI</text>
<text x="208.3" y="100">GP14</text>
<text x="218.4" y="97.4">SD_CS</text>
<text x="208.3" y="102.5">GP15</text>
<text x="208.3" y="105.1">GP16</text>
<text x="208.3" y="107.6">GP17</text>
<text x="113" y="110.1">XXO</text>
<text x="135.9" y="110.1">XO</text>
<text x="218.4" y="112.7">nDIS2</text>
<text x="218.4" y="110.1">nDIS1</text>
<text x="218.4" y="117.8">I2C_SCL</text>
<text x="218.4" y="115.2">I2C_SDA</text>
<text x="129.5" y="124.1">nRESET</text>
<text x="218.4" y="122.8">~{UART_WAKE}</text>
<text x="218.4" y="120.3">~{I2C_ALERT}</text>
<text x="218.4" y="125.4">UART_TXD</text>
<text x="129.5" y="129.2">SWCLK</text>
<text x="129.5" y="131.7">SWD</text>
<text x="218.4" y="127.9">UART_RXD</text>
<text x="218.4" y="135.5">~{LED1}</text>
<text x="218.4" y="133">~{LED2}</text>
<text x="209.5" y="138.1">GP28</text>
<text x="209.5" y="140.6">GP29</text>
<text x="17.8" y="171.1">GP0</text>
<text x="25.4" y="171.1">GP1</text>
<text x="33" y="171.1">GP4</text>
<text x="40.6" y="171.1">GP8</text>
<text x="48.3" y="171.1">GP9</text>
<text x="55.9" y="171.1">GP14</text>
<text x="63.5" y="171.1">GP15</text>
<text x="71.1" y="171.1">GP16</text>
<text x="78.7" y="171.1">GP17</text>
<text x="86.4" y="171.1">GP28</text>
<text x="94" y="171.1">GP29</text>
<text x="101.6" y="171.1">nDIS1</text>
<text x="109.2" y="171.1">nDIS2</text>
<text x="143.5" y="169.8">EN</text>
<text x="143.5" y="185.1">LED</text>
</g>
<g font-size="1.8" fill="#0000c2">
<text x="41.6" y="52.2">Disable</text>
<text x="49.7" y="52.2">FLASH boot</text>
<text x="41.6" y="54.3">(forces</text>
<text x="49.5" y="54.3">USB</text>
<text x="54.5" y="54.3">boot)</text>
<text x="227.3" y="152.2">IOVDD</text>
</g>
<g font-size="1.8" fill="#a90000">
<text x="150.9" y="49.6" transform="rotate(-90 150.9 49.6)">39</text>
<text x="153.4" y="49.6" transform="rotate(-90 153.4 49.6)">23</text>
<text x="156" y="49" transform="rotate(-90 156 49)">6</text>
<text x="163.6" y="49.6" transform="rotate(-90 163.6 49.6)">54</text>
<text x="169.9" y="49.6" transform="rotate(-90 169.9 49.6)">45</text>
<text x="172.5" y="49.6" transform="rotate(-90 172.5 49.6)">38</text>
<text x="175" y="49.6" transform="rotate(-90 175 49.6)">30</text>
<text x="177.5" y="49.6" transform="rotate(-90 177.5 49.6)">20</text>
<text x="180.1" y="49.6" transform="rotate(-90 180.1 49.6)">11</text>
<text x="182.6" y="49" transform="rotate(-90 182.6 49)">1</text>
<text x="186.4" y="49.6" transform="rotate(-90 186.4 49.6)">53</text>
<text x="190.2" y="49.6" transform="rotate(-90 190.2 49.6)">44</text>
<text x="142.2" y="58.2">46</text>
<text x="203.2" y="56.9">51</text>
<text x="203.2" y="54.4">52</text>
<text x="65.3" y="62">1</text>
<text x="73" y="62">2</text>
<text x="142.2" y="65.8">48</text>
<text x="142.2" y="60.7">49</text>
<text x="142.2" y="63.2">50</text>
<text x="203.8" y="64.5">2</text>
<text x="55.6" y="71.8" transform="rotate(-90 55.6 71.8)">8</text>
<text x="142.2" y="68.3">47</text>
<text x="203.8" y="67.1">3</text>
<text x="203.8" y="69.6">4</text>
<text x="64.1" y="74.7">1</text>
<text x="64.1" y="77.2">6</text>
<text x="142.2" y="75.9">60</text>
<text x="203.8" y="72.1">5</text>
<text x="203.8" y="74.7">7</text>
<text x="203.8" y="77.2">8</text>
<text x="64.1" y="82.3">2</text>
<text x="64.1" y="79.8">5</text>
<text x="142.2" y="79.8">57</text>
<text x="142.2" y="82.3">59</text>
<text x="203.2" y="82.3">10</text>
<text x="203.8" y="79.8">9</text>
<text x="64.1" y="84.8">3</text>
<text x="64.1" y="87.4">7</text>
<text x="142.2" y="87.4">55</text>
<text x="142.2" y="84.8">58</text>
<text x="203.2" y="84.8">12</text>
<text x="203.2" y="87.4">13</text>
<text x="203.2" y="89.9">14</text>
<text x="53.1" y="94.7" transform="rotate(-90 53.1 94.7)">9</text>
<text x="55.6" y="94.7" transform="rotate(-90 55.6 94.7)">4</text>
<text x="142.2" y="91.2">56</text>
<text x="203.2" y="92.5">15</text>
<text x="203.2" y="95">16</text>
<text x="142.2" y="100.1">21</text>
<text x="203.2" y="97.5">17</text>
<text x="203.2" y="100.1">18</text>
<text x="115.5" y="105.2">4</text>
<text x="120.4" y="102.9" transform="rotate(-90 120.4 102.9)">1</text>
<text x="124.4" y="105.2">2</text>
<text x="142.2" y="105.2">22</text>
<text x="203.2" y="102.6">19</text>
<text x="203.2" y="105.2">27</text>
<text x="203.2" y="107.7">28</text>
<text x="120.4" y="109.3" transform="rotate(-90 120.4 109.3)">3</text>
<text x="203.2" y="110.2">29</text>
<text x="203.2" y="112.8">31</text>
<text x="142.2" y="117.9">26</text>
<text x="203.2" y="115.3">32</text>
<text x="203.2" y="117.9">33</text>
<text x="99.6" y="124.2">1</text>
<text x="107.2" y="124.2">2</text>
<text x="203.2" y="120.4">34</text>
<text x="203.2" y="122.9">35</text>
<text x="203.2" y="125.5">36</text>
<text x="142.2" y="129.3">24</text>
<text x="142.2" y="131.8">25</text>
<text x="203.2" y="128">37</text>
<text x="203.2" y="133.1">40</text>
<text x="203.2" y="135.6">41</text>
<text x="203.2" y="138.2">42</text>
<text x="203.2" y="140.7">43</text>
<text x="173.7" y="148.6" transform="rotate(-90 173.7 148.6)">61</text>
<text x="161" y="172.2" transform="rotate(-90 161 172.2)">1</text>
<text x="161" y="177.2" transform="rotate(-90 161 177.2)">2</text>
</g>
<g font-size="1.8" fill="#725600">
<text x="258" y="58">USB-</text>
<text x="258" y="55.5">USB+</text>
<text x="254.2" y="70.7">QWIIC_SDA</text>
<text x="254.2" y="73.3">QWIIC_SCL</text>
<text x="254.2" y="78.3">SD_DET</text>
<text x="254.2" y="91">SD_CLK</text>
<text x="254.2" y="93.6">SD_DO</text>
<text x="254.2" y="98.7">SD_CS</text>
<text x="254.2" y="96.1">SD_DI</text>
<text x="254.2" y="111.4">nDIS1</text>
<text x="254.2" y="113.9">nDIS2</text>
<text x="254.2" y="119">I2C_SCL</text>
<text x="254.2" y="116.4">I2C_SDA</text>
<text x="254.2" y="121.5">~{I2C_ALERT}</text>
<text x="254.2" y="124.1">~{UART_WAKE}</text>
<text x="254.2" y="126.6">UART_TXD</text>
<text x="254.2" y="129.1">UART_RXD</text>
<text x="254.2" y="134.2">~{LED2}</text>
<text x="254.2" y="136.8">~{LED1}</text>
</g>
<g font-size="1.8" fill="#989898">
<text x="85.1" y="69.4">47K0</text>
<text x="85.1" y="66.9">R10</text>
<text x="19.1" y="179.9">R21</text>
<text x="26.7" y="179.9">R22</text>
<text x="34.3" y="179.9">R23</text>
<text x="41.9" y="179.9">R24</text>
<text x="49.5" y="179.9">R25</text>
<text x="57.2" y="179.9">R26</text>
<text x="64.8" y="179.9">R27</text>
<text x="72.4" y="179.9">R28</text>
<text x="80" y="179.9">R29</text>
<text x="87.6" y="179.9">R30</text>
<text x="95.3" y="179.9">R31</text>
<text x="102.9" y="179.9">R32</text>
<text x="110.5" y="179.9">R33</text>
<text x="19.1" y="182.5">47K0</text>
<text x="26.7" y="182.5">47K0</text>
<text x="34.3" y="182.5">47K0</text>
<text x="41.9" y="182.5">47K0</text>
<text x="49.5" y="182.5">47K0</text>
<text x="57.2" y="182.5">47K0</text>
<text x="64.8" y="182.5">47K0</text>
<text x="72.4" y="182.5">47K0</text>
<text x="80" y="182.5">47K0</text>
<text x="87.6" y="182.5">47K0</text>
<text x="95.3" y="182.5">47K0</text>
<text x="102.9" y="182.5">47K0</text>
<text x="110.5" y="182.5">47K0</text>
</g>
</svg>
